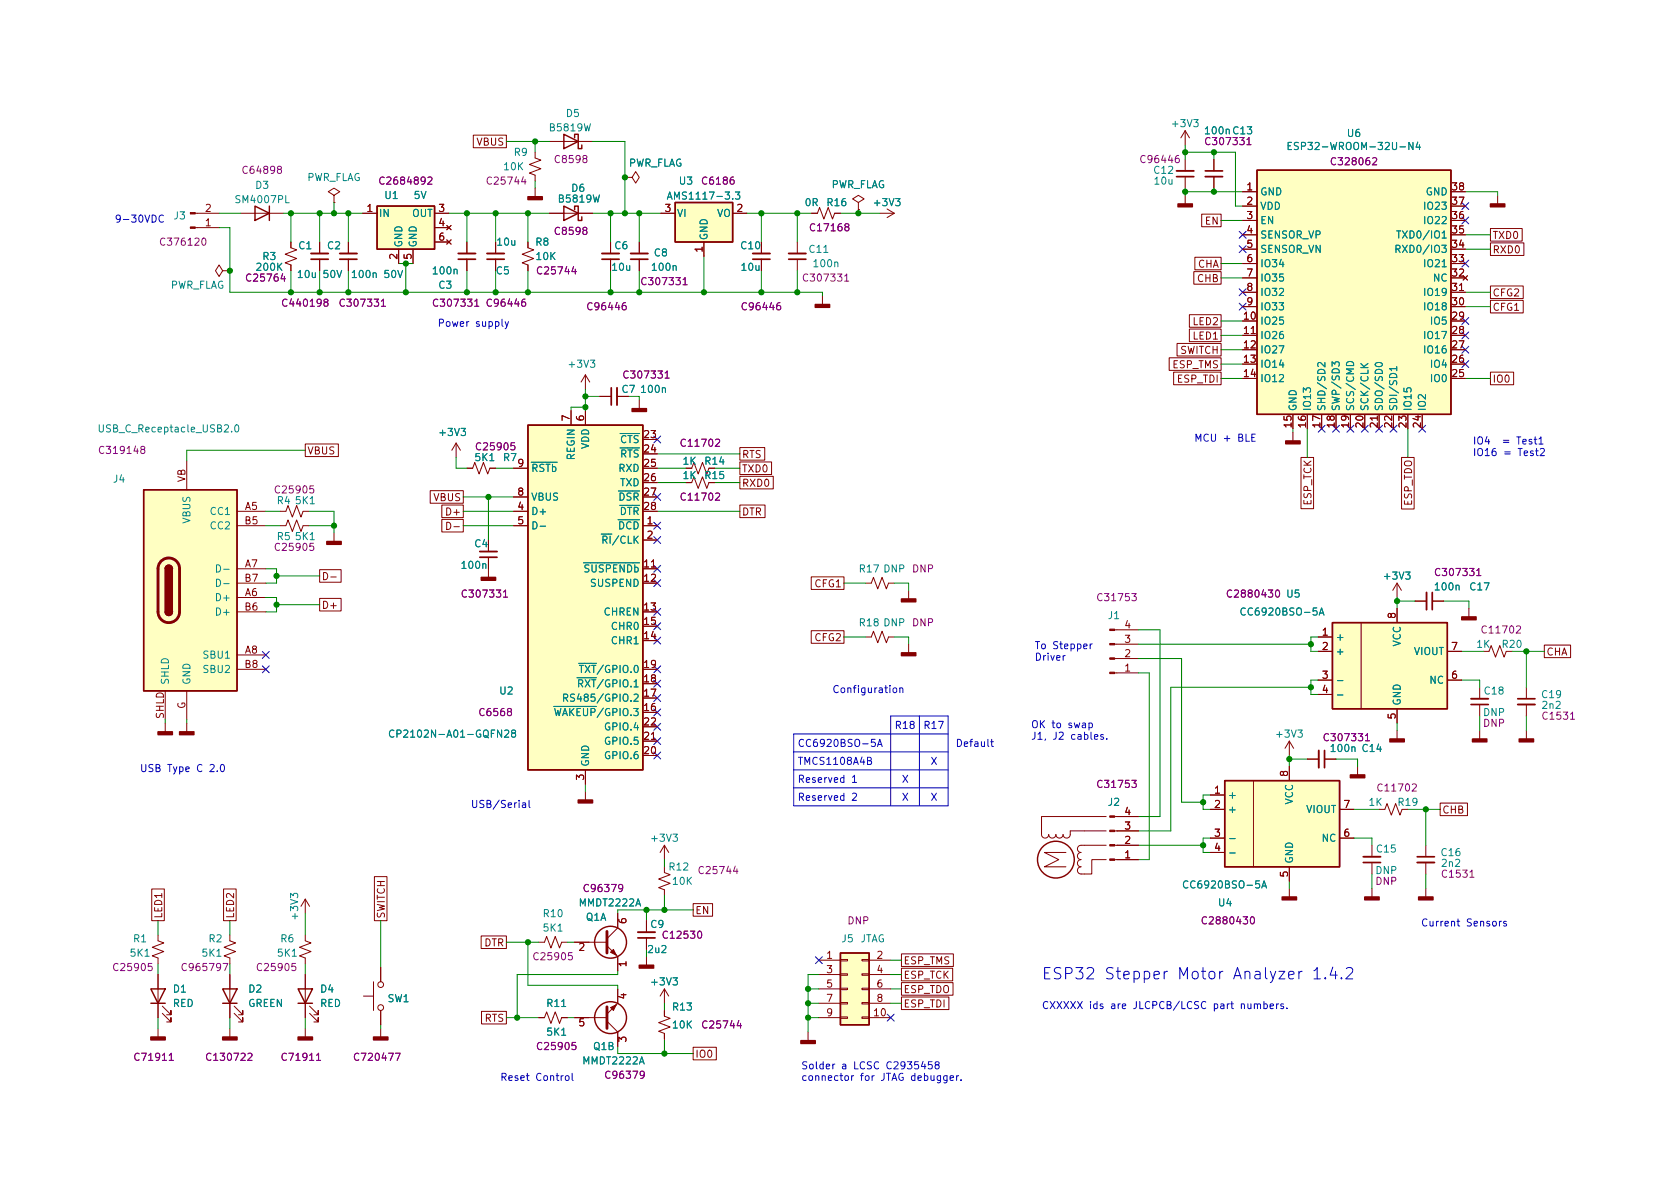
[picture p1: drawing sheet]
<svg xmlns="http://www.w3.org/2000/svg" width="297mm" height="210mm" viewBox="0 0 297 210" stroke-linecap="round" stroke-linejoin="round" font-family="sans-serif">
<g fill="none" stroke="#840000" stroke-width=".18">
<path d="M34.5 37.7h4.2M42.5 37.7h7.7M59.1 34.5l1-.6-1-.6-1.1 .6 1.1 .6v1.3M59.1 35.8h.1M64.1 37.7h2.6M76.8 37.7h2.6M79 39.9l.8 .7M79.8 39.9l-.8 .7M83.7 23.9h5.8v2.2h-5.8zM94.6 26.9v1l1 .4-2 .8 2 .7-2 .8 1 .4v1M94.6 33.3v1.5M97.2 37.7h7.6"/>
<path d="M97.2 25h7.6M110.5 31.4h1.3l.6-1.1 .6 1.1-.6 1-.6-1M110.5 31.4h.1M116.8 37.7h2.6M129.5 37.7h2.6M143.5 37.7h1l.4-1 .8 2 .7-2 .8 2 .4-1h1M151.8 35.8l1-.6-1-.7-1.1 .7 1.1 .6v1.3M151.8 37.1h.1M155.6 37.7h2.5M156.8 37l1.3 .7M158.1 37.7l-1.3 .8M209.5 23.1v2.5"/>
<path d="M209.5 28.2v2M209.5 31.2v2.1M209.5 34.5v1.6M209.5 23.1l-.7 1.3M209.5 23.1l.8 1.3M212.5 37.9h3.4v2.2h-3.4zM214.6 28.2v2M214.6 31.2v2.1M219.7 33.9h2.5M219.7 36.4h2.5M219.7 39h2.5M264.8 34.5v1.6"/>
<path d="M34.5 40.3h4.2M39.4 47.9l-.7-1-.6 1 .6 1 .7-1h1.2M40.6 47.9h.1M51.4 42.8v1l1.1 .4-2.1 .8 2.1 .7-2.1 .8 1 .4v1M56.5 42.8v2M56.5 45.8v2.1M61.6 42.8v2M61.6 45.8v2.1M70.5 44.1v2.5M73 44.1v2.5M76.8 40.3h2.6M76.8 42.8h2.6"/>
<path d="M79 42.4l.8 .8M79.8 42.4l-.8 .8M82.5 42.8v2M82.5 45.8v2.1M87.6 42.8v2M87.6 45.8v2.1M93.3 42.8v1l1.1 .4-2.1 .8 2.1 .7-2.1 .8 1 .4v1M107.9 42.8v2M107.9 45.8v2.1M113 42.8v2M113 45.8v2.1M124.5 42.8v2.5"/>
<path d="M134.6 42.8v2M134.6 45.8v2.1M141 42.8v2M141 45.8v2.1M145.4 52.3v1.5M210.3 58.2h5.6v2.2h-5.6zM210.3 55.7h5.6v2.2h-5.6zM211.1 48h4.8v2.3h-4.8zM211.3 45.5h4.6v2.2h-4.6zM219.7 59.3h2.5M219.7 51.7h2.5M219.7 41.5h2.5"/>
<path d="M219.7 44.1h2.5M219.7 46.6h2.5M219.7 49.1h2.5M219.7 54.2h2.5M256.5 51.7h2.6M258.7 48.8l.8 .7M259.5 48.8l-.8 .7M263.5 53.1h5.8v2.2h-5.8zM263.5 50.6h5.8v2.2h-5.8zM263.5 40.4h5.6v2.2h-5.6zM263.5 43h5.9v2.2h-5.9zM54 78.5h5.8v2.2h-5.8z"/>
<path d="M80.6 78.4l-.7 1.2M80.6 78.4v2.5M80.6 78.4l.8 1.2M101 72.6v2.6M103.5 66.3l-.8 1.3M103.5 66.3v2.5M103.5 72.6v2.6M103.5 66.3l.8 1.3M106 70.1h2.1M109.1 70.1h2M113 70.7v1.6M130.8 79.1h4.4v2.3h-4.4z"/>
<path d="M206.7 63.3h9.2v2.2h-9.2zM207.5 65.8h8.4v2.2h-8.4zM208.1 60.7h7.8v2.3h-7.8zM228.6 76.4v1.6M243.8 73.3v2.5M263.5 65.8h4.1v2.2h-4.1zM33 81.5v5.1M41.9 90.4h5.1M41.9 93h5.1M49.5 90.4h1l.4-1 .8 2 .8-2 .7 2 .4-1h1M49.5 93h1l.4-1.1 .8 2.1 .8-2.1 .7 2.1 .4-1h1M59.1 94.2v1.6"/>
<path d="M76.1 86.8h5.8v2.2h-5.8zM78.1 89.3h3.8v2.2h-3.8zM78.1 91.8h3.8v2.3h-3.8zM79 92.4a.64 .64 0 0 1 .7 .6 .64 .64 0 0 1-.7 .6zM80.3 93.1h.9M82.5 82.8h1.1l.3-1 .8 2 .8-2 .7 2 .4-1h1M86.4 95.5v2M86.4 98.5v3.6M90.8 82.8h2.5M90.8 90.4h2.5M90.8 93h2.5M90.8 87.9h2.5"/>
<path d="M113.7 93h2.5M113.7 95.5h2.5M121.3 85.3h1l.4-1 .7 2.1 .8-2.1 .8 2.1 .3-1.1M121.3 82.8h1l.4-1 .7 2 .8-2 .8 2 .3-1h1.1M130.8 89.3h4.5v2.2h-4.5zM130.8 84.2h5.9v2.2h-5.9zM130.8 81.7h5.6v2.2h-5.6zM230 80.9h2.3v9h-2.3zM247.8 80.9h2.2v9.1h-2.2zM41.9 105.7h5.1M41.9 100.6h5.1M41.9 115.8h5.1"/>
<path d="M41.9 108.2h5.1M41.9 103.1h5.1M41.9 118.4h5.1M56.5 100.7h3.8v2.3h-3.8zM56.5 105.8h3.8v2.2h-3.8zM57.2 101.2a.64 .64 0 0 1 .7 .7 .64 .64 0 0 1-.7 .6zM58.5 102h.9M113.7 100.6h2.5M143.4 111.5h5.8v2.3h-5.8zM143.4 102h5.8v2.2h-5.8zM153 112.6h1.1l.3-1 .8 2.1 .8-2.1 .7 2.1 .4-1.1h1M153 103.1h1.1l.3-1 .8 2 .8-2 .7 2 .4-1h1"/>
<path d="M160.7 104.4v1.5M160.7 113.9v1.5M197.1 111.4h4.2M197.1 113.9h4.2M197.1 116.5h4.2M197.1 119h4.2M233 115.2h2.6M233 112.6h2.6M240.7 110.1v15.2M247 103.1l-.7 1.3M247 103.1v2.6M247 107.6v2.5"/>
<path d="M247 103.1l.8 1.3M250.2 106.3h2M253.2 106.3h2.1M255.9 115.2h2.5M259.7 107.6v1.5M262.3 115.2h1l.4-1 .7 2 .8-2 .7 2 .4-1M273 114.1h4.7v2.2h-4.7zM29.2 122.2v5M29.2 127.9v1.5M33 122.2v5M33 127.9v1.5M103.5 136.1v2.6"/>
<path d="M103.5 139.9v1.6M113.7 131.1h2.5M221.6 138v15.3M228 131.1l-.8 1.2M228 131.1v2.5M228 135.5v2.5M228 131.1l.7 1.2M231.1 134.2h2.1M233 120.3h2.6M233 122.8h2.6M234.2 134.2h2M240 135.5v1.5"/>
<path d="M247 125.3v2.6M247 129.2v1.5M255.9 120.3h2.5M261.6 121.5v2.1M261.6 124.6v2M261.6 129.2v1.5M269.9 121.5v2.1M269.9 124.6v2M269.9 129.2v1.5M26.8 157.2h2.3v5.6h-2.3zM39.5 157.2h2.3v5.6h-2.3zM54 159l-.8 1.3"/>
<path d="M54 159v2.5M54 159l.7 1.3M66.2 155h2.2v7.8h-2.2zM117.5 153.3v1l1 .4-2 .7 2 .8-2 .8 1 .3v1.1M117.5 149.5v2.5M117.5 149.5l-.8 1.2M117.5 149.5l.7 1.2M122.6 159.8h3.4v2.2h-3.4zM184.1 147.6a.64 .64 0 0 0 .7 .6 .64 .64 0 0 0 .6-.6 .64 .64 0 0 0 .7 .6 .64 .64 0 0 0 .6-.6 .64 .64 0 0 0 .6 .6 .64 .64 0 0 0 .7-.6 .64 .64 0 0 0 .6 .6 .64 .64 0 0 0 .6-.6M188.5 150.7h-3.8l2.5 1.3-2.5 1.3h3.8M195.6 149.5h-4.5a.64 .64 0 0 0-.6 .6 .64 .64 0 0 0 .6 .6 .64 .64 0 0 0-.6 .7 .64 .64 0 0 0 .6 .6 .64 .64 0 0 0-.6 .6 .64 .64 0 0 0 .6 .7 .64 .64 0 0 0-.6 .6 .64 .64 0 0 0 .6 .7h1.9v-2.6h2.6M195.6 144.4h-11.5v3.2"/>
<path d="M195.6 146.9h-6.4v.7M197.1 144.4h4.2M197.1 146.9h4.2M197.1 149.5h4.2M197.1 152h4.2M214 140.6h2.5M214 143.1h2.5M214 148.2h2.5M214 150.7h2.5M228 153.3v2.5M228 157.1v1.5M236.9 143.1h2.5"/>
<path d="M236.9 148.2h2.5M242.6 149.5v2M242.6 152.5v2.1M242.6 157.1v1.5M243.8 143.1h1.1l.3-1 .8 2 .8-2 .7 2 .4-1M252.1 149.5v2M252.1 152.5v2.1M252.1 157.1v1.5M254.6 142h4.9v2.2h-4.9zM27.9 165.3v1.1l1.1 .3-2.1 .8 2.1 .8-2.1 .7 1 .4v1M27.9 172.3v7.7M28.7 179.2l1.5 1.5v-.7v.7h-.7"/>
<path d="M28.7 177.9l1.5 1.5v-.7v.7h-.7M40.6 165.3v1.1l1.1 .3-2.1 .8 2.1 .8-2.1 .7 1 .4v1M40.6 172.3v7.7M41.4 179.2l1.5 1.5v-.7v.7h-.7M41.4 177.9l1.5 1.5v-.7v.7h-.7M54 165.3v1.1l1 .3-2 .8 2 .8-2 .7 1 .4v1M54 172.3v7.7M54.7 179.2l1.6 1.5v-.7v.7h-.8M54.7 177.9l1.6 1.5v-.7v.7h-.8M64.3 176.1h1.7M66 173.6v5.1M67.3 171.1v2.5"/>
<path d="M67.3 178.7v2.5M85.1 165.5h4.4v2.2h-4.4zM85.1 178.8h4.4v2.3h-4.4zM95.2 180h1.1l.3-1.1 .8 2.1 .8-2.1 .7 2.1 .4-1h1M95.2 166.6h1.1l.3-1 .8 2 .8-2 .7 2 .4-1h1M101.6 166.6h5.7M101.6 180h5.7M107.3 167.3l1.9 1.9v2.5M109.2 174.9v2.5l-1.9 1.9M109.2 161.5v2.6l-1.9 1.9M114.3 162.8v2M114.3 165.9v2"/>
<path d="M114.3 169.2v1.5M117.5 178.7v1l1 .4-2 .7 2 .8-2 .8 1 .3v1.1M117.5 174.9v2.5M117.5 174.9l-.8 1.2M117.5 174.9l.7 1.2M144.8 180h3.8M144.8 169.8h3.8M144.8 172.3h3.8M144.8 174.9h3.8M144.8 177.4h3.8M148.6 179.8h1.3v.3h-1.3zM148.6 177.3h1.3v.2h-1.3z"/>
<path d="M148.6 174.7h1.3v.3h-1.3zM148.6 172.2h1.3v.3h-1.3zM148.6 169.7h1.3v.2h-1.3zM152.4 179.8h1.3v.3h-1.3zM152.4 177.3h1.3v.2h-1.3zM152.4 174.7h1.3v.3h-1.3zM152.4 172.2h1.3v.3h-1.3zM152.4 169.7h1.3v.2h-1.3zM153.7 180h3.8M153.7 169.8h3.8M153.7 172.3h3.8M153.7 174.9h3.8"/>
<path d="M153.7 177.4h3.8M159.4 173.8h9.1v2.2h-9.1zM159.4 176.3h8.4v2.2h-8.4zM159.4 171.2h9v2.2h-9zM159.4 168.7h9.2v2.2h-9.2zM27.9 181.9v1.5M40.6 181.9v1.5M54 181.9v1.5M67.3 181.9v1.5M107.3 180.6l1.9 1.9v2.5M122.6 185.2h4.1v2.2h-4.1zM142.9 182.5v1.5"/>
<circle cx="67.3" cy="178.2" r=".51"/>
<circle cx="67.3" cy="174.1" r=".51"/>
</g>
<g fill="none" stroke="#840000" stroke-width=".33">
<path d="M208 30.2h3.1M213.1 31.2h3.1M55 44.8h3M60.1 44.8h3M81 44.8h3.1M86.1 44.8h3.1M106.4 44.8h3.1M111.5 44.8h3.1M133.1 44.8h3M139.4 44.8h3.1M109.1 68.6v3M84.8 97.5h3.1"/>
<path d="M252.2 104.8v3M233.2 132.7v3.1M260.1 123.6h3M268.4 124.6h3M241 151.5h3.1M250.6 152.5h3M112.8 164.8h3"/>
</g>
<g fill="none" stroke="#840000" stroke-width=".3">
<path d="M208 31.2h3.1M213.1 30.2h3.1M55 45.8h3M60.1 45.8h3M81 45.8h3.1M86.1 45.8h3.1M106.4 45.8h3.1M111.5 45.8h3.1M133.1 45.8h3M139.4 45.8h3.1M108.1 68.6v3M84.8 98.5h3.1"/>
<path d="M253.2 104.8v3M234.2 132.7v3.1M260.1 124.6h3M268.4 123.6h3M241 152.5h3.1M250.6 151.5h3M112.8 165.9h3"/>
</g>
<g fill="none" stroke="#840084" stroke-width=".18">
<path d="M67.9 31.4a.6 .6 0 0 0-.8 .4 .6 .6 0 0 0 .6 .8l.2-.1M75.7 31.4l.4-.1 .3 .4-.8 .9h.8M220.5 25.6h.7M236.2 28a.6 .6 0 0 0-.9 .4 .6 .6 0 0 0 .6 .8l.3-.2M236.6 27.9h.8l-.5 .5 .4 .1v.5l-.2 .2-.5-.2M237.9 28l.4-.1 .3 .3-.8 1h.8M239.3 28.4l-.2-.2v-.2l.2-.1h.4l.1 .2-.1 .2-.5 .2-.1 .2v.3l.2 .2h.2l.3-.3v-.2l-.3-.3M240.4 28l.2-.1a.68 .68 0 0 1 .4 .6 .68 .68 0 0 1-.4 .7l-.2-.2-.1-.3zM242.1 27.9h-.4a.85 .85 0 0 0 0 1.3l.4-.2 .1-.4-.2-.2h-.3l-.2 .2M242.7 28l.5-.1 .2 .3-.8 1h.8M67.4 54.2h.8M83.9 54.2h.8"/>
<path d="M120.8 50.4h.7M149.3 49.7h.8M117.6 66.9h.7M89 105.6h.7M217.8 104.4a.6 .6 0 0 0-.9 .5 .6 .6 0 0 0 .6 .7l.3-.1M261.1 101.8h.7M241.4 131h.7M213.3 162.2a.6 .6 0 0 0-.8 .5 .6 .6 0 0 0 .6 .7l.2-.1M29.9 187.5h.8M56 187.5h.7"/>
</g>
<g fill="#840000" stroke="#840000" stroke-width=".18">
<path d="M196.2 111.2h.9v.3h-.9z"/>
<path d="M196.2 113.8h.9v.2h-.9z"/>
<path d="M196.2 116.3h.9v.3h-.9z"/>
<path d="M196.2 118.9h.9v.2h-.9z"/>
<path d="M33.7 37.6h.8v.2h-.8z"/>
<path d="M33.7 40.1h.8v.3h-.8z"/>
<path d="M107.9 168.4l.6-.5 .5 1z"/>
<path d="M107.9 178.2l1.1-.5-.5 1z"/>
<path d="M196.2 144.3h.9v.2h-.9z"/>
<path d="M196.2 146.8h.9v.3h-.9z"/>
<path d="M196.2 149.3h.9v.3h-.9z"/>
<path d="M196.2 151.9h.9v.2h-.9z"/>
</g>
<g fill="#ffffc2" stroke="#ffffc2" stroke-width=".18">
<path d="M216.5 138h20.4v15.3h-20.4z"/>
<path d="M235.6 110.1h20.3v15.2h-20.3z"/>
<path d="M25.4 86.6h16.5v35.6h-16.5z"/>
<path d="M66.7 36.4h10.1v7.7h-10.1z"/>
<path d="M222.2 30.1h34.3v43.2h-34.3z"/>
<path d="M93.3 75.2h20.4v60.9h-20.4z"/>
<path d="M119.4 35.8h10.1v7h-10.1z"/>
<path d="M148.6 168.5h5.1v12.7h-5.1z"/>
</g>
<g fill="none" stroke="#840000" stroke-width=".25">
<path d="M45.1 36.4l2.5 1.3-2.5 1.3zM47.6 36.4v2.6M66.7 36.4h10.1v7.7h-10.1zM99.7 36.4l2.5 1.3-2.5 1.3zM99.7 23.7l2.5 1.3-2.5 1.3zM101.6 37.1v-.7h.6v2.6h.7v-.7M101.6 24.4v-.7h.6v2.6h.7v-.7M119.4 35.8h10.1v7h-10.1zM222.2 30.1h34.3v43.2h-34.3zM93.3 75.2h20.4v60.9h-20.4zM25.4 86.6h16.5v35.6h-16.5zM29.2 108.2a.64 .64 0 0 0 .6 .6 .64 .64 0 0 0 .7-.6"/>
<path d="M29.2 100.6a.64 .64 0 0 1 .6-.7 .64 .64 0 0 1 .7 .7M235.6 110.1h20.3v15.2h-20.3zM216.5 138h20.4v15.3h-20.4zM26.7 174.9h2.5l-1.3 2.5zM26.7 177.4h2.5M39.4 174.9h2.5l-1.3 2.5zM39.4 177.4h2.5M52.7 174.9h2.5l-1.2 2.5zM52.7 177.4h2.5M148.6 168.5h5.1v12.7h-5.1z"/>
<circle cx="186.7" cy="152" r="3.3"/>
<circle cx="107.9" cy="180" r="2.82"/>
<circle cx="107.9" cy="166.6" r="2.82"/>
</g>
<g fill="none" stroke="#008484" stroke-width=".18">
<path d="M118 35.2l.4-1.3 .4 1.3M118.1 34.9h.6M130 33.9h.8l-.4 .5 .3 .2v.5l-.1 .1-.6-.1M227.8 25.8h.4M228.4 25.2h-.6v1.3h.6M229.6 25.2h-.5l-.2 .1v.4l.5 .2 .2 .3-.3 .3-.5-.1M250.7 25.1l-.3 .9h.8M251 25.6v.9M59.6 47.8l.4 1.3 .4-1.3M62.3 48.2l.4-.4v1.3M62.3 49.1h.7M70.3 47.8l.5 1.3 .4-1.3"/>
<path d="M246.8 44h.6l.1-.2v-.3l-.7-.1v1.2M246.9 40.8h.8M247.1 44l.4 .6M247.3 40.8v1.3M17.5 75.1v1l.3 .3h.2l.3-.3v-1M41.6 75.2l.2-.1a.68 .68 0 0 1 .4 .7 .68 .68 0 0 1-.4 .6l-.2-.1-.1-.4zM234.3 64.1v.8l-1-.8-.3 .2 .1 .5M235.5 64.8v-.8l.5 .4 .1-.4h.6l.1 .2-.1 .6M238.1 64.2a.68 .68 0 0 1 .8-.2 .68 .68 0 0 1 .4 .6h-1.2zM240.6 64.3l.7 .7M241.9 64.3l-.8 .5M243.3 64.2a.69 .69 0 0 1 1.1 .3 .72 .72 0 0 1-1.3-.1z"/>
<path d="M247 65.2h-1.3l.3 .4M247 64.8v.8M38.3 99.9a.64 .64 0 0 1 .7 .6 .64 .64 0 0 1-.7 .7zM95.5 93h1M38.3 102.4a.64 .64 0 0 1 .7 .7 .64 .64 0 0 1-.7 .6zM39.5 100.7h1M39.5 103.2h1M220.2 107.6a.6 .6 0 0 0-.9 .4 .6 .6 0 0 0 .6 .8l.3-.1M233.2 108.8l.5-1.3 .4 1.3M233.4 108.4h.6M69.6 129.2a.6 .6 0 0 0-.8 .4 .6 .6 0 0 0 .6 .8l.2-.2M90.7 129.6l-.3-.2 .1-.2 .2-.1 .3 .1 .2 .1-.1 .2-.5 .2-.2 .2 .1 .3 .2 .2h.2l.3-.3-.1-.3-.2-.2"/>
<path d="M99.7 123.4l.6-.1 .1-.1-.1-.3-.6-.2v1.3M100 123.4l.4 .6M101.6 122.8l-.5-.1-.2 .2v.3l.6 .3 .1 .3-.3 .2h-.4M236.5 120.4h.9M236.5 122.9h.9M210 155.9a.6 .6 0 0 0-.8 .4 .6 .6 0 0 0 .6 .7l.2-.1M217.4 148.3h1M217.4 150.8h1M223.1 157l.4-1.2 .4 1.2M223.2 156.7h.6"/>
</g>
<g fill="#840000" stroke="#840000" stroke-width=".25">
<path d="M226.7 158.6h2.5v.5h-2.5z"/>
<path d="M238.8 137h2.5v.5h-2.5z"/>
<path d="M260.3 130.7h2.6v.5h-2.6z"/>
<path d="M268.6 130.7h2.5v.5h-2.5z"/>
<path d="M39.4 183.4h2.5v.5h-2.5z"/>
<path d="M250.8 158.6h2.6v.5h-2.6z"/>
<path d="M57.8 95.8h2.5v.5h-2.5z"/>
<path d="M263.5 36.1h2.6v.5h-2.6z"/>
<path d="M258.4 109.1h2.6v.5h-2.6z"/>
<path d="M208.3 36.1h2.5v.5h-2.5z"/>
<path d="M27.9 129.4h2.6v.5h-2.6z"/>
<path d="M29.2 108.2h1.3a.64 .64 0 0 1-.7 .6 .64 .64 0 0 1-.6-.6z"/>
<path d="M29.2 100.6h1.3v7.6h-1.3z"/>
<path d="M29.4 100.1a.64 .64 0 0 1 .7-.1 .64 .64 0 0 1 .4 .6h-1.3z"/>
<path d="M31.7 129.4h2.6v.5h-2.6z"/>
<path d="M159.4 105.9h2.5v.5h-2.5z"/>
<path d="M245.7 130.7h2.6v.5h-2.6z"/>
<path d="M93.3 34.8h2.6v.5h-2.6z"/>
<path d="M241.3 158.6h2.5v.5h-2.5z"/>
<path d="M227.3 78h2.6v.5h-2.6z"/>
<path d="M85.1 102.1h2.5v.5h-2.5z"/>
<path d="M111.8 72.3h2.5v.5h-2.5z"/>
<path d="M144.1 53.8h2.6v.6h-2.6z"/>
<path d="M102.2 141.5h2.6v.5h-2.6z"/>
<path d="M141.6 184h2.5v.5h-2.5z"/>
<path d="M113 170.7h2.6v.5h-2.6z"/>
<path d="M159.4 115.4h2.5v.5h-2.5z"/>
<path d="M26.7 183.4h2.5v.5h-2.5z"/>
<path d="M52.7 183.4h2.5v.5h-2.5z"/>
<path d="M66 183.4h2.6v.5h-2.6z"/>
</g>
<path d="M28.5 99.2a1.91 1.91 0 0 1 2.1-.4 1.91 1.91 0 0 1 1.1 1.8v7.6a1.91 1.91 0 0 1-1.9 1.9 1.91 1.91 0 0 1-1.9-1.9v-7.8l.2-.6zM107.3 164.7v3.8M107.3 178v3.9" fill="none" stroke="#840000" stroke-width=".51"/>
<g fill="none" stroke="#0000c2" stroke-width=".18">
<path d="M21.3 38.6l-.3 .2h-.2l-.3-.2 .2-.5 .3-.1 .2 .1a.84 .84 0 0 1-.3 1.2h-.2M77.7 57.1l.6-.1 .1-.1v-.3l-.7-.2v1.3M89.9 56.9l-.4 1.1-.2 .1M211.5 78v-1.2l.4 .9 .4-.9v1.2M270.8 77.7h-.3l-.2 .2 .1 .1 .4 .2v.3h-.5M271.3 77.7h.4M271.4 77.3v1l.3 .2M271.5 79.7h.5M271.7 79.3v1.1l.3 .2M272.1 77.6l.4-.3v1.2M272.1 78.5h.7M272.3 79.4l.5-.1 .3 .4-.8 .9h.8"/>
<path d="M188.3 115.9l-.3 .3M192.8 113.9v.8M193.1 113.9l-.3 .2M25.1 135.2v1l.2 .3h.2l.3-.3v-1M27 135.2h-.4l-.3 .2 .1 .3 .6 .3v.3l-.2 .2-.5-.1M140.3 136.1h27.3M140.3 133h27.3M140.3 139.3h27.3M148.2 121.3a.6 .6 0 0 0-.8 .5 .6 .6 0 0 0 .6 .7l.2-.1M150.7 137.5l.4-.4v1.3M150.7 138.4h.7M153.4 134.5h.5l.1-.2v-.3l-.6-.1v1.3h.5l.1-.1 .1-.3-.3-.3"/>
<path d="M154.7 130.7h-.6l-.1 .6 .2-.1 .5 .1 .1 .2-.1 .4-.2 .1-.5-.1M155.1 132l.5-1.3 .4 1.3M155.3 131.6h.6M159.1 121.8l.2-.2 .3 .1v.8M162.6 126.6v15.9M167.6 129.8h-27.3v12.7h27.3v-15.9h-10.1v15.9M175.2 131.2h.4M175.3 130.7v1.1l.3 .2M192.5 127.9l.4-.1 .2 .3-.1 .5h-.5M192.5 127.8v1.3M193.5 130.3l.6-.1v-.2l-.4-.1-.2 .2 .1 .6h.5M195.1 130l-.3-.1-.2 .2 .1 .2 .4 .1v.3h-.5"/>
<path d="M195.7 130.6v.1M83.6 141.5v1.1l.2 .2h.2l.3-.2v-1.1M150.7 140.4l.5-.1 .2 .3-.7 .9h.7M221.8 177.6l.2-.1 .3 .1v.8M221.8 177.5v.9M222.3 177.7l.2-.2 .3 .1 .1 .8M223.5 177.6l.3-.1 .3 .3-.1 .5h-.5M223.5 177.1v1.3M224.6 177.9l.6-.1-.1-.2-.4-.1-.1 .2v.6h.5M225.7 177.5v.9M226.1 177.5l-.4 .3M226.9 177.6l-.3-.1-.2 .2 .1 .2 .4 .1v.3h-.5"/>
<path d="M227.5 178.2v.2M232.3 171.7l.6-.6v2M232.3 173.1h1.2M234.3 172.9l.1 .1-.1 .1-.1-.1 .1-.1v.2M235.7 171l-.5 1.4h1.2M236.1 171.8v1.3M237.2 172.9l.1 .1-.1 .1-.1-.1 .1-.1v.2M238 171.3l.3-.2h.5a.54 .54 0 0 1 .3 .9l-1.2 1.1h1.3M252.3 162.6a.6 .6 0 0 0-.8 .4 .6 .6 0 0 0 .5 .8l.3-.2M266.3 163l-.3-.1-.2 .2 .1 .2 .4 .1v.3h-.5M88.8 190.5l.6-.1 .1-.2-.1-.3-.6-.1v1.3M89.1 190.5l.4 .6"/>
<path d="M101.2 189.8v1.1l.1 .2M163.2 187.7l-.3 .9h.8M163.5 188.2v.8M164.8 187.7h-.6l-.1 .7 .2-.2 .4 .1 .1 .2v.4l-.2 .1-.5-.1M165.6 188.3l-.3-.2 .1-.2 .2-.2 .3 .1 .2 .2-.1 .2-.6 .2-.1 .1v.3l.3 .2h.2l.3-.2-.1-.4-.2-.1M166.3 190.2v1l-.2 .3-.3-.1M166.3 190.3l-.4-.1-.2 .3 .1 .5h.5M167.4 190.2v1l-.2 .3-.3-.1M167.4 190.3l-.3-.1-.3 .3 .2 .5h.4M168 190.6l.6-.1-.1-.2-.3-.1-.2 .2v.6h.5M169.1 190.2v.9M169.5 190.2l-.4 .3"/>
<path d="M169.9 190.9v.2"/>
</g>
<g fill="none" stroke="#008400" stroke-width=".18">
<path d="M38.7 37.7h3.8M50.2 37.7h13.9M51.4 37.7v5.1M56.5 37.7v5.1M59.1 35.8v1.9M61.6 37.7v5.1M79.4 37.7h17.8M82.5 37.7v5.1M87.6 37.7v5.1M89.5 25h7.7M93.3 37.7v5.1M94.6 25v1.9"/>
<path d="M94.6 32v1.3M104.8 37.7h12M104.8 25h5.7v12.7M107.9 37.7v5.1M113 37.7v5.1M132.1 37.7h11.4M134.6 37.7v5.1M141 37.7v5.1M148.6 37.7h7M151.8 37.1v.6M209.5 26.9h8.9v9.5h1.3M209.5 33.9h10.2"/>
<path d="M209.5 25.6v2.6M209.5 33.3v1.2M214.6 26.9v1.3M214.6 33.3v.6M215.9 39h3.8M259.1 33.9h5.7v.6M38.7 40.3h1.9v11.4h104.8v.6M51.4 47.9v3.8M56.5 47.9v3.8M61.6 47.9v3.8M70.5 46.6h2.5M71.8 46.6v5.1"/>
<path d="M82.5 47.9v3.8M87.6 47.9v3.8M93.3 47.9v3.8M107.9 47.9v3.8M113 47.9v3.8M124.5 45.3v6.4M134.6 47.9v3.8M141 47.9v3.8M215.9 49.1h3.8M215.9 46.6h3.8M215.9 56.8h3.8M215.9 59.3h3.8"/>
<path d="M259.1 54.2h4.4M259.1 51.7h4.4M259.1 41.5h4.4M259.1 44.1h4.4M54 79.6h-21v1.9M103.5 72h-2.5v.6M103.5 68.8v3.8M103.5 70.1h2.5M111.1 70.1h1.9v.6M215.9 61.8h3.8M215.9 64.4h3.8M215.9 66.9h3.8"/>
<path d="M228.6 75.8v.6M231.1 75.8v5.1M248.9 75.8v5.1M259.1 66.9h4.4M47 93h2.5M47 90.4h2.5M54.6 90.4h4.5v3.8M54.6 93h4.5M80.6 80.9v1.9h1.9M81.9 93h8.9M81.9 90.4h8.9M81.9 87.9h8.9"/>
<path d="M86.4 87.9v7.6M87.6 82.8h3.2M116.2 90.4h14.6M116.2 82.8h5.1M116.2 80.3h14.6M116.2 85.3h5.1M126.4 82.8h4.4M126.4 85.3h4.4M47 100.6h1.9v2.5h-1.9M47 105.7h1.9v2.5h-1.9M48.9 101.8h7.6M48.9 106.9h7.6"/>
<path d="M149.2 103.1h3.8M149.2 112.6h3.8M158.1 103.1h2.6v1.3M158.1 112.6h2.6v1.3M201.3 111.4h3.8v33h-3.8M201.3 119h1.9v33h-1.9M201.3 116.5h7.6v25.4h3.8M201.3 113.9h30.5M233 112.6h-1.2v2.6h1.2M247 105.7v1.9M247 106.3h3.2M255.3 106.3h4.4v1.3"/>
<path d="M258.4 115.2h3.9M267.3 115.2h5.7M269.9 115.2v6.3M29.2 127.2v.7M33 127.2v.7M103.5 138.7v1.2M228 134.2h3.1M228 133.6v1.9M231.8 121.5h-24.8v25.4h-5.7M233 120.3h-1.2v2.5h1.2M236.2 134.2h3.8v1.3M247 127.9v1.3"/>
<path d="M258.4 120.3h3.2v1.2M261.6 126.6v2.6M269.9 126.6v2.6M117.5 152v1.3M117.5 158.4v2.5M201.3 149.5h11.4M214 140.6h-1.3v2.5h1.3M214 148.2h-1.3v2.5h1.3M228 155.8v1.3M239.4 143.1h4.4M239.4 148.2h3.2v1.3M242.6 154.6v2.5"/>
<path d="M248.9 143.1h5.7M252.1 143.1v6.4M252.1 154.6v2.5M27.9 162.8v2.5M27.9 170.4v1.9M27.9 180v1.9M40.6 162.8v2.5M40.6 170.4v1.9M40.6 180v1.9M54 161.5v3.8M54 170.4v1.9M54 180v1.9"/>
<path d="M67.3 162.8v8.3M89.5 180h5.7M89.5 166.6h5.7M93.3 166.6v7.6h15.9v.7M100.3 180h1.3M100.3 166.6h1.3M109.2 171.7v.6h-17.8v7.7M114.3 160.9v1.9M117.5 177.4v1.3M122.6 160.9h-13.4v.6M142.9 180h1.9M142.9 177.4h1.9"/>
<path d="M142.9 174.9h1.9M144.8 172.3h-1.9v10.2M157.5 172.3h1.9M157.5 177.4h1.9M157.5 174.9h1.9M157.5 169.8h1.9M67.3 181.2v.7M109.2 185v1.3h13.4M117.5 183.8v2.5"/>
</g>
<g fill="none" stroke="#000084" stroke-width=".18">
<path d="M258.5 35.8l1.2 1.3M258.5 38.4l1.2 1.2M259.7 35.8l-1.2 1.3M259.7 38.4l-1.2 1.2M219.1 53.6l1.2 1.2M219.1 40.9l1.2 1.2M219.1 51.1l1.2 1.2M219.1 43.5l1.2 1.2M220.3 53.6l-1.2 1.2M220.3 40.9l-1.2 1.2M220.3 51.1l-1.2 1.2M220.3 43.5l-1.2 1.2"/>
<path d="M258.5 58.7l1.2 1.2M258.5 46l1.2 1.2M258.5 56.2l1.2 1.2M259.7 58.7l-1.2 1.2M259.7 46l-1.2 1.2M259.7 56.2l-1.2 1.2M115.6 77.1l1.2 1.2M116.8 77.1l-1.2 1.2M233.1 75.2l1.2 1.2M234.3 75.2l-1.2 1.2M235.6 75.2l1.2 1.2M236.8 75.2l-1.2 1.2"/>
<path d="M238.2 75.2l1.2 1.2M239.4 75.2l-1.2 1.2M240.7 75.2l1.2 1.2M241.9 75.2l-1.2 1.2M243.2 75.2l1.2 1.2M244.4 75.2l-1.2 1.2M245.8 75.2l1.2 1.2M247 75.2l-1.2 1.2M250.9 75.2l1.2 1.2M252.1 75.2l-1.2 1.2M258.5 61.2l1.2 1.3M258.5 63.8l1.2 1.2"/>
<path d="M259.7 61.2l-1.2 1.3M259.7 63.8l-1.2 1.2M115.6 94.9l1.2 1.2M115.6 87.3l1.2 1.2M115.6 92.3l1.2 1.3M115.6 100l1.2 1.2M116.8 94.9l-1.2 1.2M116.8 87.3l-1.2 1.2M116.8 92.3l-1.2 1.3M116.8 100l-1.2 1.2M46.4 117.7l1.2 1.3M46.4 115.2l1.2 1.2"/>
<path d="M47.6 117.7l-1.2 1.3M47.6 115.2l-1.2 1.2M115.6 107.6l1.2 1.2M115.6 102.5l1.2 1.2M115.6 117.7l1.2 1.3M115.6 112.7l1.2 1.2M115.6 110.1l1.2 1.2M116.8 107.6l-1.2 1.2M116.8 102.5l-1.2 1.2M116.8 117.7l-1.2 1.3M116.8 112.7l-1.2 1.2M116.8 110.1l-1.2 1.2"/>
<path d="M115.6 125.4l1.2 1.2M115.6 120.3l1.2 1.2M115.6 133l1.2 1.2M115.6 130.4l1.2 1.3M115.6 122.8l1.2 1.2M115.6 127.9l1.2 1.2M116.8 125.4l-1.2 1.2M116.8 120.3l-1.2 1.2M116.8 133l-1.2 1.2M116.8 130.4l-1.2 1.3M116.8 122.8l-1.2 1.2M116.8 127.9l-1.2 1.2"/>
<path d="M144.2 169.2l1.2 1.2M145.4 169.2l-1.2 1.2M156.9 179.3l1.2 1.3M158.1 179.3l-1.2 1.3"/>
</g>
<g fill="#008400" stroke="#008400" stroke-width=".18">
<circle cx="269.9" cy="115.2" r=".46"/>
<circle cx="247" cy="106.3" r=".46"/>
<circle cx="209.5" cy="33.9" r=".46"/>
<circle cx="151.8" cy="37.7" r=".46"/>
<circle cx="141" cy="37.7" r=".46"/>
<circle cx="141" cy="51.7" r=".46"/>
<circle cx="212.7" cy="149.5" r=".46"/>
<circle cx="231.8" cy="113.9" r=".46"/>
<circle cx="212.7" cy="141.9" r=".46"/>
<circle cx="228" cy="134.2" r=".46"/>
<circle cx="231.8" cy="121.5" r=".46"/>
<circle cx="214.6" cy="33.9" r=".46"/>
<circle cx="209.5" cy="26.9" r=".46"/>
<circle cx="214.6" cy="26.9" r=".46"/>
<circle cx="252.1" cy="143.1" r=".46"/>
<circle cx="51.4" cy="37.7" r=".46"/>
<circle cx="51.4" cy="51.7" r=".46"/>
<circle cx="56.5" cy="51.7" r=".46"/>
<circle cx="61.6" cy="37.7" r=".46"/>
<circle cx="71.8" cy="46.6" r=".46"/>
<circle cx="71.8" cy="51.7" r=".46"/>
<circle cx="59.1" cy="37.7" r=".46"/>
<circle cx="56.5" cy="37.7" r=".46"/>
<circle cx="87.6" cy="51.7" r=".46"/>
<circle cx="82.5" cy="51.7" r=".46"/>
<circle cx="40.6" cy="47.9" r=".46"/>
<circle cx="61.6" cy="51.7" r=".46"/>
<circle cx="107.9" cy="51.7" r=".46"/>
<circle cx="93.3" cy="51.7" r=".46"/>
<circle cx="93.3" cy="37.7" r=".46"/>
<circle cx="87.6" cy="37.7" r=".46"/>
<circle cx="82.5" cy="37.7" r=".46"/>
<circle cx="110.5" cy="31.4" r=".46"/>
<circle cx="94.6" cy="25" r=".46"/>
<circle cx="48.9" cy="106.9" r=".46"/>
<circle cx="59.1" cy="93" r=".46"/>
<circle cx="48.9" cy="101.8" r=".46"/>
<circle cx="103.5" cy="70.1" r=".46"/>
<circle cx="86.4" cy="87.9" r=".46"/>
<circle cx="103.5" cy="72" r=".46"/>
<circle cx="124.5" cy="51.7" r=".46"/>
<circle cx="134.6" cy="51.7" r=".46"/>
<circle cx="113" cy="51.7" r=".46"/>
<circle cx="110.5" cy="37.7" r=".46"/>
<circle cx="107.9" cy="37.7" r=".46"/>
<circle cx="134.6" cy="37.7" r=".46"/>
<circle cx="113" cy="37.7" r=".46"/>
<circle cx="117.5" cy="186.3" r=".46"/>
<circle cx="91.4" cy="180" r=".46"/>
<circle cx="142.9" cy="177.4" r=".46"/>
<circle cx="142.9" cy="180" r=".46"/>
<circle cx="117.5" cy="160.9" r=".46"/>
<circle cx="142.9" cy="174.9" r=".46"/>
<circle cx="114.3" cy="160.9" r=".46"/>
<circle cx="93.3" cy="166.6" r=".46"/>
</g>
<text font-size="2.8" fill="#0000c2" x="184.1" y="173.2">ESP32 Stepper Motor Analyzer 1.4.2</text>
<g font-size="1.8" fill="#008484">
<text x="97.6" y="23.2">B5819W</text>
<text x="100.2" y="20.7">D5</text>
<text x="207.5" y="22.5">+3V3</text>
<text x="213.2" y="23.7">100n C13</text>
<text x="90.9" y="27.6">R9</text>
<text x="111" y="29.5">PWR_FLAG</text>
<text x="229.4" y="26.5">ESP32-WROOM-32U-N4</text>
<text x="238.3" y="24.2">U6</text>
<text x="41.9" y="35.9">SM4007PL</text>
<text x="45.2" y="33.4">D3</text>
<text x="54.1" y="32">PWR_FLAG</text>
<text x="68.1" y="35.2">U1</text>
<text x="73.2" y="35.2">5V</text>
<text x="89.2" y="30.1">10K</text>
<text x="99.2" y="35.8">B5819W</text>
<text x="101.1" y="33.9">D6</text>
<text x="119" y="35.3">AMS1117-3.3</text>
<text x="120.2" y="32.6">U3</text>
<text x="146.8" y="33.3">PWR_FLAG</text>
<text x="204.1" y="30.7">C12</text>
<text x="204.2" y="32.6">10u</text>
<text x="222.8" y="34.5">GND</text>
<text x="252.1" y="34.5">GND</text>
<text x="30.8" y="38.8">J3</text>
<text x="66.9" y="38.3">IN</text>
<text x="72.8" y="38.3">OUT</text>
<text x="119.6" y="38.3">VI</text>
<text x="126.7" y="38.3">VO</text>
<text x="142.4" y="36.4">0R</text>
<text x="146.3" y="36.4">R16</text>
<text x="154.8" y="36.4">+3V3</text>
<text x="222.8" y="37.1">VDD</text>
<text x="222.8" y="39.6">EN</text>
<text x="252.2" y="39.6">IO22</text>
<text x="252.2" y="37.1">IO23</text>
<text x="45.5" y="47.9">200K</text>
<text x="46.5" y="46">R3</text>
<text x="52.8" y="44.1">C1</text>
<text x="57.9" y="44.1">C2</text>
<text x="71.1" y="43.8" transform="rotate(-90 71.1 43.8)">GND</text>
<text x="73.7" y="43.8" transform="rotate(-90 73.7 43.8)">GND</text>
<text x="88" y="43.4">10u</text>
<text x="94.8" y="43.4">R8</text>
<text x="94.9" y="46">10K</text>
<text x="108.3" y="47.9">10u</text>
<text x="108.7" y="44.1">C6</text>
<text x="115.5" y="47.9">100n</text>
<text x="115.7" y="45.3">C8</text>
<text x="125.1" y="42.5" transform="rotate(-90 125.1 42.5)">GND</text>
<text x="131.1" y="44.1">C10</text>
<text x="131.2" y="47.9">10u</text>
<text x="143.2" y="44.7">C11</text>
<text x="144" y="47.2">100n</text>
<text x="222.8" y="42.2">SENSOR_VP</text>
<text x="222.8" y="44.7">SENSOR_VN</text>
<text x="222.8" y="47.2">IO34</text>
<text x="248" y="44.7">RXD0/IO3</text>
<text x="248.2" y="42.2">TXD0/IO1</text>
<text x="252.2" y="47.2">IO21</text>
<text x="30" y="51">PWR_FLAG</text>
<text x="53.2" y="49.1">10u 50V</text>
<text x="62.8" y="49.1">100n 50V</text>
<text x="76.7" y="48.5">100n</text>
<text x="77.6" y="51">C3</text>
<text x="87.8" y="48.5">C5</text>
<text x="222.8" y="49.8">IO35</text>
<text x="222.8" y="52.3">IO32</text>
<text x="252.2" y="52.3">IO19</text>
<text x="253.5" y="49.8">NC</text>
<text x="222.8" y="57.4">IO25</text>
<text x="222.8" y="59.9">IO26</text>
<text x="222.8" y="54.9">IO33</text>
<text x="252.2" y="59.9">IO17</text>
<text x="252.2" y="54.9">IO18</text>
<text x="253.2" y="57.4">IO5</text>
<text x="100.8" y="65">+3V3</text>
<text x="222.8" y="62.5">IO27</text>
<text x="222.8" y="65">IO14</text>
<text x="252.2" y="62.5">IO16</text>
<text x="253.2" y="65">IO4</text>
<text x="110" y="69.5">C7</text>
<text x="113.6" y="69.5">100n</text>
<text x="222.8" y="67.6">IO12</text>
<text x="253.2" y="67.6">IO0</text>
<text x="18.1" y="76.4">USB_C_Receptacle_USB2.0</text>
<text x="77.9" y="77.1">+3V3</text>
<text x="229.2" y="72.8" transform="rotate(-90 229.2 72.8)">GND</text>
<text x="231.8" y="72.8" transform="rotate(-90 231.8 72.8)">IO13</text>
<text x="234.3" y="72.8" transform="rotate(-90 234.3 72.8)">SHD/SD2</text>
<text x="236.9" y="72.8" transform="rotate(-90 236.9 72.8)">SWP/SD3</text>
<text x="239.4" y="72.8" transform="rotate(-90 239.4 72.8)">SCS/CMD</text>
<text x="241.9" y="72.8" transform="rotate(-90 241.9 72.8)">SCK/CLK</text>
<text x="244.5" y="72.8" transform="rotate(-90 244.5 72.8)">SDO/SD0</text>
<text x="247" y="72.8" transform="rotate(-90 247 72.8)">SDI/SD1</text>
<text x="249.6" y="72.8" transform="rotate(-90 249.6 72.8)">IO15</text>
<text x="252.1" y="72.8" transform="rotate(-90 252.1 72.8)">IO2</text>
<text x="84.1" y="81.5">5K1</text>
<text x="89" y="81.5">R7</text>
<text x="93.9" y="83.4">~{RSTb}</text>
<text x="101.6" y="81.3" transform="rotate(-90 101.6 81.3)">REGIN</text>
<text x="104.1" y="79.4" transform="rotate(-90 104.1 79.4)">VDD</text>
<text x="108.2" y="78.4">~{CTS}</text>
<text x="108.2" y="80.9">~{RTS}</text>
<text x="109.4" y="83.4">RXD</text>
<text x="120.8" y="82.2">1K</text>
<text x="124.7" y="82.2">R14</text>
<text x="20.1" y="85.3">J4</text>
<text x="49" y="89.1">R4</text>
<text x="52.4" y="89.1">5K1</text>
<text x="93.9" y="88.5">VBUS</text>
<text x="108" y="88.5">~{DSR}</text>
<text x="109.6" y="86">TXD</text>
<text x="120.8" y="84.7">1K</text>
<text x="33.7" y="92.5" transform="rotate(-90 33.7 92.5)">VBUS</text>
<text x="37.4" y="91.1">CC1</text>
<text x="37.4" y="93.6">CC2</text>
<text x="49" y="95.5">R5</text>
<text x="52.4" y="95.5">5K1</text>
<text x="93.9" y="91.1">D+</text>
<text x="93.9" y="93.6">D-</text>
<text x="107.9" y="93.6">~{DCD}</text>
<text x="108.1" y="91.1">~{DTR}</text>
<text x="81.8" y="100.6">100n</text>
<text x="84" y="96.8">C4</text>
<text x="102.1" y="101.2">~{SUSPENDb}</text>
<text x="105.9" y="96.1">~{RI}/CLK</text>
<text x="152" y="101.2">R17 DNP</text>
<text x="38.6" y="106.3">D+</text>
<text x="104.6" y="103.8">SUSPEND</text>
<text x="227.5" y="105.7">U5</text>
<text x="244.9" y="102.5">+3V3</text>
<text x="253.9" y="104.4">100n</text>
<text x="260" y="104.4">C17</text>
<text x="38.6" y="108.8">D+</text>
<text x="106.9" y="108.8">CHREN</text>
<text x="108.3" y="113.9">CHR1</text>
<text x="108.3" y="111.4">CHR0</text>
<text x="152" y="110.7">R18 DNP</text>
<text x="196" y="109.5">J1</text>
<text x="220.1" y="108.8">CC6920BSO-5A</text>
<text x="236.1" y="113.3">+</text>
<text x="36.2" y="116.5">SBU1</text>
<text x="36.2" y="119">SBU2</text>
<text x="102" y="119">~{TXT}/GPIO.0</text>
<text x="236.1" y="115.8">+</text>
<text x="247.6" y="114.3" transform="rotate(-90 247.6 114.3)">VCC</text>
<text x="250" y="115.8">VIOUT</text>
<text x="261.1" y="114.5">1K</text>
<text x="265.7" y="114.5">R20</text>
<text x="29.8" y="121.2" transform="rotate(-90 29.8 121.2)">SHLD</text>
<text x="33.7" y="121.2" transform="rotate(-90 33.7 121.2)">GND</text>
<text x="88.4" y="122.8">U2</text>
<text x="101.4" y="124.1">RS485/GPIO.2</text>
<text x="101.9" y="121.5">~{RXT}/GPIO.1</text>
<text x="247.6" y="124.8" transform="rotate(-90 247.6 124.8)">GND</text>
<text x="252.8" y="120.9">NC</text>
<text x="262.5" y="122.8">C18</text>
<text x="272.7" y="123.4">C19</text>
<text x="272.8" y="125.3">2n2</text>
<text x="70.4" y="130.4">CP2102N-A01-GQFN28</text>
<text x="97.5" y="126.6">~{WAKEUP}/GPIO.3</text>
<text x="107.3" y="131.7">GPIO.5</text>
<text x="107.3" y="129.2">GPIO.4</text>
<text x="225.9" y="130.4">+3V3</text>
<text x="262.3" y="126.6">DNP</text>
<text x="104.1" y="135.6" transform="rotate(-90 104.1 135.6)">GND</text>
<text x="107.3" y="134.2">GPIO.6</text>
<text x="235.5" y="133">100n</text>
<text x="240.9" y="133">C14</text>
<text x="196" y="142.5">J2</text>
<text x="217" y="141.2">+</text>
<text x="217" y="143.8">+</text>
<text x="228.6" y="142.3" transform="rotate(-90 228.6 142.3)">VCC</text>
<text x="230.9" y="143.8">VIOUT</text>
<text x="242.1" y="142.5">1K</text>
<text x="247.3" y="142.5">R19</text>
<text x="115.4" y="148.8">+3V3</text>
<text x="233.8" y="148.8">NC</text>
<text x="118.4" y="153.9">R12</text>
<text x="228.6" y="152.8" transform="rotate(-90 228.6 152.8)">GND</text>
<text x="243.2" y="154.6">DNP</text>
<text x="243.5" y="150.7">C15</text>
<text x="254.9" y="151.4">C16</text>
<text x="255" y="153.3">2n2</text>
<text x="102.6" y="160.3">MMDT2222A</text>
<text x="119" y="156.5">10K</text>
<text x="209.9" y="157.1">CC6920BSO-5A</text>
<text x="215.5" y="160.3">U4</text>
<text x="23.6" y="166.6">R1</text>
<text x="37" y="166.6">R2</text>
<text x="49.7" y="166.6">R6</text>
<text x="52.7" y="162.4" transform="rotate(-90 52.7 162.4)">+3V3</text>
<text x="96.2" y="162.2">R10</text>
<text x="96.2" y="164.7">5K1</text>
<text x="103.6" y="162.8">Q1A</text>
<text x="115.1" y="164.1">C9</text>
<text x="148.9" y="166.6">J5 JTAG</text>
<text x="23.1" y="169.2">5K1</text>
<text x="35.8" y="169.2">5K1</text>
<text x="49.2" y="169.2">5K1</text>
<text x="114.7" y="168.5">2u2</text>
<text x="30.5" y="178">RED</text>
<text x="30.7" y="175.5">D1</text>
<text x="43.8" y="178">GREEN</text>
<text x="44" y="175.5">D2</text>
<text x="56.6" y="178">RED</text>
<text x="56.7" y="175.5">D4</text>
<text x="68.6" y="177.2">SW1</text>
<text x="96.8" y="178">R11</text>
<text x="115.4" y="174.2">+3V3</text>
<text x="119" y="178.7">R13</text>
<text x="96.8" y="183.1">5K1</text>
<text x="104.9" y="185.7">Q1B</text>
<text x="119" y="181.9">10K</text>
<text x="103.2" y="188.2">MMDT2222A</text>
</g>
<g font-size="1.8" fill="#840000">
<text x="84.3" y="25.7">VBUS</text>
<text x="220.5" y="33.6">1</text>
<text x="256.8" y="33.6">38</text>
<text x="36.3" y="40">1</text>
<text x="36.3" y="37.5">2</text>
<text x="64.9" y="37.5">1</text>
<text x="77.6" y="37.5">3</text>
<text x="77.6" y="40">4</text>
<text x="117.6" y="37.5">3</text>
<text x="130.3" y="37.5">2</text>
<text x="213.1" y="39.7">EN</text>
<text x="220.5" y="36.2">2</text>
<text x="220.5" y="38.7">3</text>
<text x="220.5" y="41.3">4</text>
<text x="256.8" y="41.3">35</text>
<text x="256.8" y="38.7">36</text>
<text x="256.8" y="36.2">37</text>
<text x="70.2" y="45.8" transform="rotate(-90 70.2 45.8)">2</text>
<text x="72.8" y="45.8" transform="rotate(-90 72.8 45.8)">5</text>
<text x="77.6" y="42.5">6</text>
<text x="124.2" y="44.6" transform="rotate(-90 124.2 44.6)">1</text>
<text x="211.8" y="47.3">CHA</text>
<text x="220.5" y="43.8">5</text>
<text x="220.5" y="46.3">6</text>
<text x="256.8" y="46.3">33</text>
<text x="256.8" y="43.8">34</text>
<text x="263.8" y="42.2">TXD0</text>
<text x="263.8" y="44.8">RXD0</text>
<text x="211.8" y="49.9">CHB</text>
<text x="220.5" y="48.9">7</text>
<text x="220.5" y="51.4">8</text>
<text x="220.5" y="54">9</text>
<text x="256.8" y="54">30</text>
<text x="256.8" y="51.4">31</text>
<text x="256.8" y="48.9">32</text>
<text x="263.8" y="52.4">CFG2</text>
<text x="211.1" y="57.5">LED2</text>
<text x="220" y="56.5">10</text>
<text x="220" y="59">11</text>
<text x="256.8" y="59">28</text>
<text x="256.8" y="56.5">29</text>
<text x="263.8" y="54.9">CFG1</text>
<text x="207.3" y="65.1">ESP_TMS</text>
<text x="208.6" y="62.6">SWITCH</text>
<text x="211.1" y="60">LED1</text>
<text x="220" y="61.6">12</text>
<text x="220" y="64.1">13</text>
<text x="256.8" y="64.1">26</text>
<text x="256.8" y="61.6">27</text>
<text x="208.2" y="67.6">ESP_TDI</text>
<text x="220" y="66.7">14</text>
<text x="256.8" y="66.7">25</text>
<text x="263.8" y="67.6">IO0</text>
<text x="100.7" y="74.4" transform="rotate(-90 100.7 74.4)">7</text>
<text x="103.3" y="74.4" transform="rotate(-90 103.3 74.4)">6</text>
<text x="114" y="77.5">23</text>
<text x="228.3" y="75.5" transform="rotate(-90 228.3 75.5)">15</text>
<text x="230.9" y="75.5" transform="rotate(-90 230.9 75.5)">16</text>
<text x="233.4" y="75.5" transform="rotate(-90 233.4 75.5)">17</text>
<text x="236" y="75.5" transform="rotate(-90 236 75.5)">18</text>
<text x="238.5" y="75.5" transform="rotate(-90 238.5 75.5)">19</text>
<text x="241" y="75.5" transform="rotate(-90 241 75.5)">20</text>
<text x="243.6" y="75.5" transform="rotate(-90 243.6 75.5)">21</text>
<text x="246.1" y="75.5" transform="rotate(-90 246.1 75.5)">22</text>
<text x="248.7" y="75.5" transform="rotate(-90 248.7 75.5)">23</text>
<text x="251.2" y="75.5" transform="rotate(-90 251.2 75.5)">24</text>
<text x="54.3" y="80.3">VBUS</text>
<text x="91.6" y="82.5">9</text>
<text x="114" y="80">24</text>
<text x="114" y="82.5">25</text>
<text x="131.1" y="81">RTS</text>
<text x="131.1" y="83.5">TXD0</text>
<text x="32.8" y="85.3" transform="rotate(-90 32.8 85.3)">VB</text>
<text x="76.7" y="88.6">VBUS</text>
<text x="91.6" y="87.6">8</text>
<text x="114" y="85.1">26</text>
<text x="114" y="87.6">27</text>
<text x="124.7" y="84.7">R15</text>
<text x="131.1" y="86.1">RXD0</text>
<text x="231.9" y="89.4" transform="rotate(-90 231.9 89.4)">ESP_TCK</text>
<text x="249.6" y="89.5" transform="rotate(-90 249.6 89.5)">ESP_TDO</text>
<text x="43.3" y="90.2">A5</text>
<text x="43.3" y="92.7">B5</text>
<text x="79.3" y="91.1">D+</text>
<text x="91.6" y="90.2">4</text>
<text x="91.6" y="92.7">5</text>
<text x="114" y="90.2">28</text>
<text x="114.4" y="92.7">1</text>
<text x="114.4" y="95.2">2</text>
<text x="131.1" y="91.1">DTR</text>
<text x="43.3" y="100.3">A7</text>
<text x="114" y="100.3">11</text>
<text x="43.3" y="105.4">A6</text>
<text x="43.3" y="107.9">B6</text>
<text x="43.3" y="102.9">B7</text>
<text x="56.8" y="107.7">D+</text>
<text x="114" y="102.9">12</text>
<text x="114" y="107.9">13</text>
<text x="144.2" y="103.8">CFG1</text>
<text x="114" y="113">14</text>
<text x="114" y="110.5">15</text>
<text x="144.2" y="113.4">CFG2</text>
<text x="198.9" y="113.7">3</text>
<text x="198.9" y="111.1">4</text>
<text x="233.8" y="112.4">1</text>
<text x="246.8" y="109.3" transform="rotate(-90 246.8 109.3)">8</text>
<text x="43.3" y="115.6">A8</text>
<text x="43.3" y="118.1">B8</text>
<text x="114" y="118.1">19</text>
<text x="198.9" y="118.7">1</text>
<text x="198.9" y="116.2">2</text>
<text x="233.8" y="114.9">2</text>
<text x="256.7" y="114.9">7</text>
<text x="273.4" y="115.9">CHA</text>
<text x="32.8" y="125.4" transform="rotate(-90 32.8 125.4)">G</text>
<text x="114" y="125.7">16</text>
<text x="114" y="123.2">17</text>
<text x="114" y="120.6">18</text>
<text x="233.8" y="120">3</text>
<text x="233.8" y="122.5">4</text>
<text x="256.7" y="120">6</text>
<text x="29" y="127.1" transform="rotate(-90 29 127.1)">SHLD</text>
<text x="114" y="130.8">21</text>
<text x="114" y="128.3">22</text>
<text x="246.8" y="127.1" transform="rotate(-90 246.8 127.1)">5</text>
<text x="103.3" y="137.9" transform="rotate(-90 103.3 137.9)">3</text>
<text x="114" y="133.3">20</text>
<text x="227.7" y="137.3" transform="rotate(-90 227.7 137.3)">8</text>
<text x="214.8" y="140.3">1</text>
<text x="214.8" y="142.9">2</text>
<text x="237.6" y="142.9">7</text>
<text x="255" y="143.8">CHB</text>
<text x="198.9" y="149.2">2</text>
<text x="198.9" y="146.7">3</text>
<text x="198.9" y="144.1">4</text>
<text x="214.8" y="147.9">3</text>
<text x="237.6" y="147.9">6</text>
<text x="198.9" y="151.8">1</text>
<text x="214.8" y="150.5">4</text>
<text x="227.7" y="155" transform="rotate(-90 227.7 155)">5</text>
<text x="122.9" y="161.6">EN</text>
<text x="28.7" y="162.5" transform="rotate(-90 28.7 162.5)">LED1</text>
<text x="41.4" y="162.5" transform="rotate(-90 41.4 162.5)">LED2</text>
<text x="68" y="162.5" transform="rotate(-90 68 162.5)">SWITCH</text>
<text x="85.6" y="167.3">DTR</text>
<text x="110.7" y="163.3" transform="rotate(-90 110.7 163.3)">6</text>
<text x="102.4" y="168.1">2</text>
<text x="110.7" y="170.9" transform="rotate(-90 110.7 170.9)">1</text>
<text x="146.2" y="169.5">1</text>
<text x="146.2" y="172.1">3</text>
<text x="155.1" y="169.5">2</text>
<text x="155.1" y="172.1">4</text>
<text x="159.7" y="173.1">ESP_TCK</text>
<text x="159.7" y="170.5">ESP_TMS</text>
<text x="110.7" y="176.6" transform="rotate(-90 110.7 176.6)">4</text>
<text x="146.2" y="174.6">5</text>
<text x="146.2" y="177.2">7</text>
<text x="146.2" y="179.7">9</text>
<text x="154.6" y="179.7">10</text>
<text x="155.1" y="174.6">6</text>
<text x="155.1" y="177.2">8</text>
<text x="159.7" y="175.6">ESP_TDO</text>
<text x="159.7" y="178.1">ESP_TDI</text>
<text x="85.7" y="180.7">RTS</text>
<text x="102.4" y="181.5">5</text>
<text x="110.7" y="184.3" transform="rotate(-90 110.7 184.3)">3</text>
<text x="122.9" y="187">IO0</text>
</g>
<g font-size="1.8" fill="#840084">
<text x="98.4" y="28.8">C8598</text>
<text x="202" y="28.8">C96446</text>
<text x="213.6" y="25.6">C307331</text>
<text x="43.3" y="30.7">C64898</text>
<text x="67.7" y="32.6">C2684892</text>
<text x="86.4" y="32.6">C25744</text>
<text x="124.4" y="32.6">C6186</text>
<text x="98.4" y="41.5">C8598</text>
<text x="143.6" y="40.9">C17168</text>
<text x="28.8" y="43.4">C376120</text>
<text x="43.9" y="49.8">C25764</text>
<text x="95.3" y="48.5">C25744</text>
<text x="113.9" y="50.4">C307331</text>
<text x="142.5" y="49.8">C307331</text>
<text x="50.4" y="54.2">C440198</text>
<text x="60.5" y="54.2">C307331</text>
<text x="77.1" y="54.2">C307331</text>
<text x="86.4" y="54.2">C96446</text>
<text x="104.2" y="54.9">C96446</text>
<text x="131.5" y="54.9">C96446</text>
<text x="110.7" y="66.9">C307331</text>
<text x="18" y="80.3">C319148</text>
<text x="84.5" y="79.6">C25905</text>
<text x="120.7" y="79">C11702</text>
<text x="49" y="87.2">C25905</text>
<text x="120.7" y="88.5">C11702</text>
<text x="49" y="97.4">C25905</text>
<text x="161.3" y="101.2">DNP</text>
<text x="254.2" y="101.8">C307331</text>
<text x="82.1" y="105.7">C307331</text>
<text x="194.4" y="106.3">C31753</text>
<text x="217.5" y="105.7">C2880430</text>
<text x="161.3" y="110.7">DNP</text>
<text x="262.3" y="112">C11702</text>
<text x="85" y="126.6">C6568</text>
<text x="234.5" y="131.1">C307331</text>
<text x="262.3" y="128.5">DNP</text>
<text x="273" y="127.2">C1531</text>
<text x="194.4" y="139.3">C31753</text>
<text x="243.9" y="139.9">C11702</text>
<text x="123.9" y="154.6">C25744</text>
<text x="255.2" y="155.2">C1531</text>
<text x="103.6" y="157.7">C96379</text>
<text x="243.2" y="156.5">DNP</text>
<text x="117.6" y="166">C12530</text>
<text x="149.9" y="163.4">DNP</text>
<text x="213.1" y="163.4">C2880430</text>
<text x="20.4" y="171.7">C25905</text>
<text x="32.6" y="171.7">C965797</text>
<text x="45.8" y="171.7">C25905</text>
<text x="94.7" y="169.8">C25905</text>
<text x="95.3" y="185.7">C25905</text>
<text x="124.5" y="181.9">C25744</text>
<text x="24.1" y="187.6">C71911</text>
<text x="36.9" y="187.6">C130722</text>
<text x="50.2" y="187.6">C71911</text>
<text x="63.1" y="187.6">C720477</text>
<text x="107.4" y="190.7">C96379</text>
</g>
<g font-size="1.8" fill="#0000c2">
<text x="21.9" y="39.4">9-30VDC</text>
<text x="78.7" y="57.8">Power supply</text>
<text x="212.7" y="78.1">MCU + BLE</text>
<text x="260.3" y="78.6">IO4 = Test1</text>
<text x="260.3" y="80.6">IO16 = Test2</text>
<text x="182.9" y="114.8">To Stepper</text>
<text x="182.9" y="116.8">Driver</text>
<text x="148.4" y="122.5">Configuration</text>
<text x="158.1" y="128.9">R18</text>
<text x="163.2" y="128.9">R17</text>
<text x="182.2" y="128.8">OK to swap</text>
<text x="182.2" y="130.8">J1, J2 cables.</text>
<text x="26.9" y="136.5">USB Type C 2.0</text>
<text x="141" y="132.1">CC6920BSO-5A</text>
<text x="141" y="135.2">TMCS1108A4B</text>
<text x="164.5" y="135.2">X</text>
<text x="168.9" y="132.1">Default</text>
<text x="84.9" y="142.9">USB/Serial</text>
<text x="141" y="138.4">Reserved 1</text>
<text x="141" y="141.6">Reserved 2</text>
<text x="159.4" y="141.6">X</text>
<text x="159.4" y="138.4">X</text>
<text x="164.5" y="141.6">X</text>
<text x="252.8" y="163.8">Current Sensors</text>
<text x="184.1" y="178.4">CXXXXX ids are JLCPCB/LCSC part numbers.</text>
<text x="90" y="191.1">Reset Control</text>
<text x="141.6" y="189.1">Solder a LCSC C2935458</text>
<text x="141.6" y="191.1">connector for JTAG debugger.</text>
</g>
</svg>
